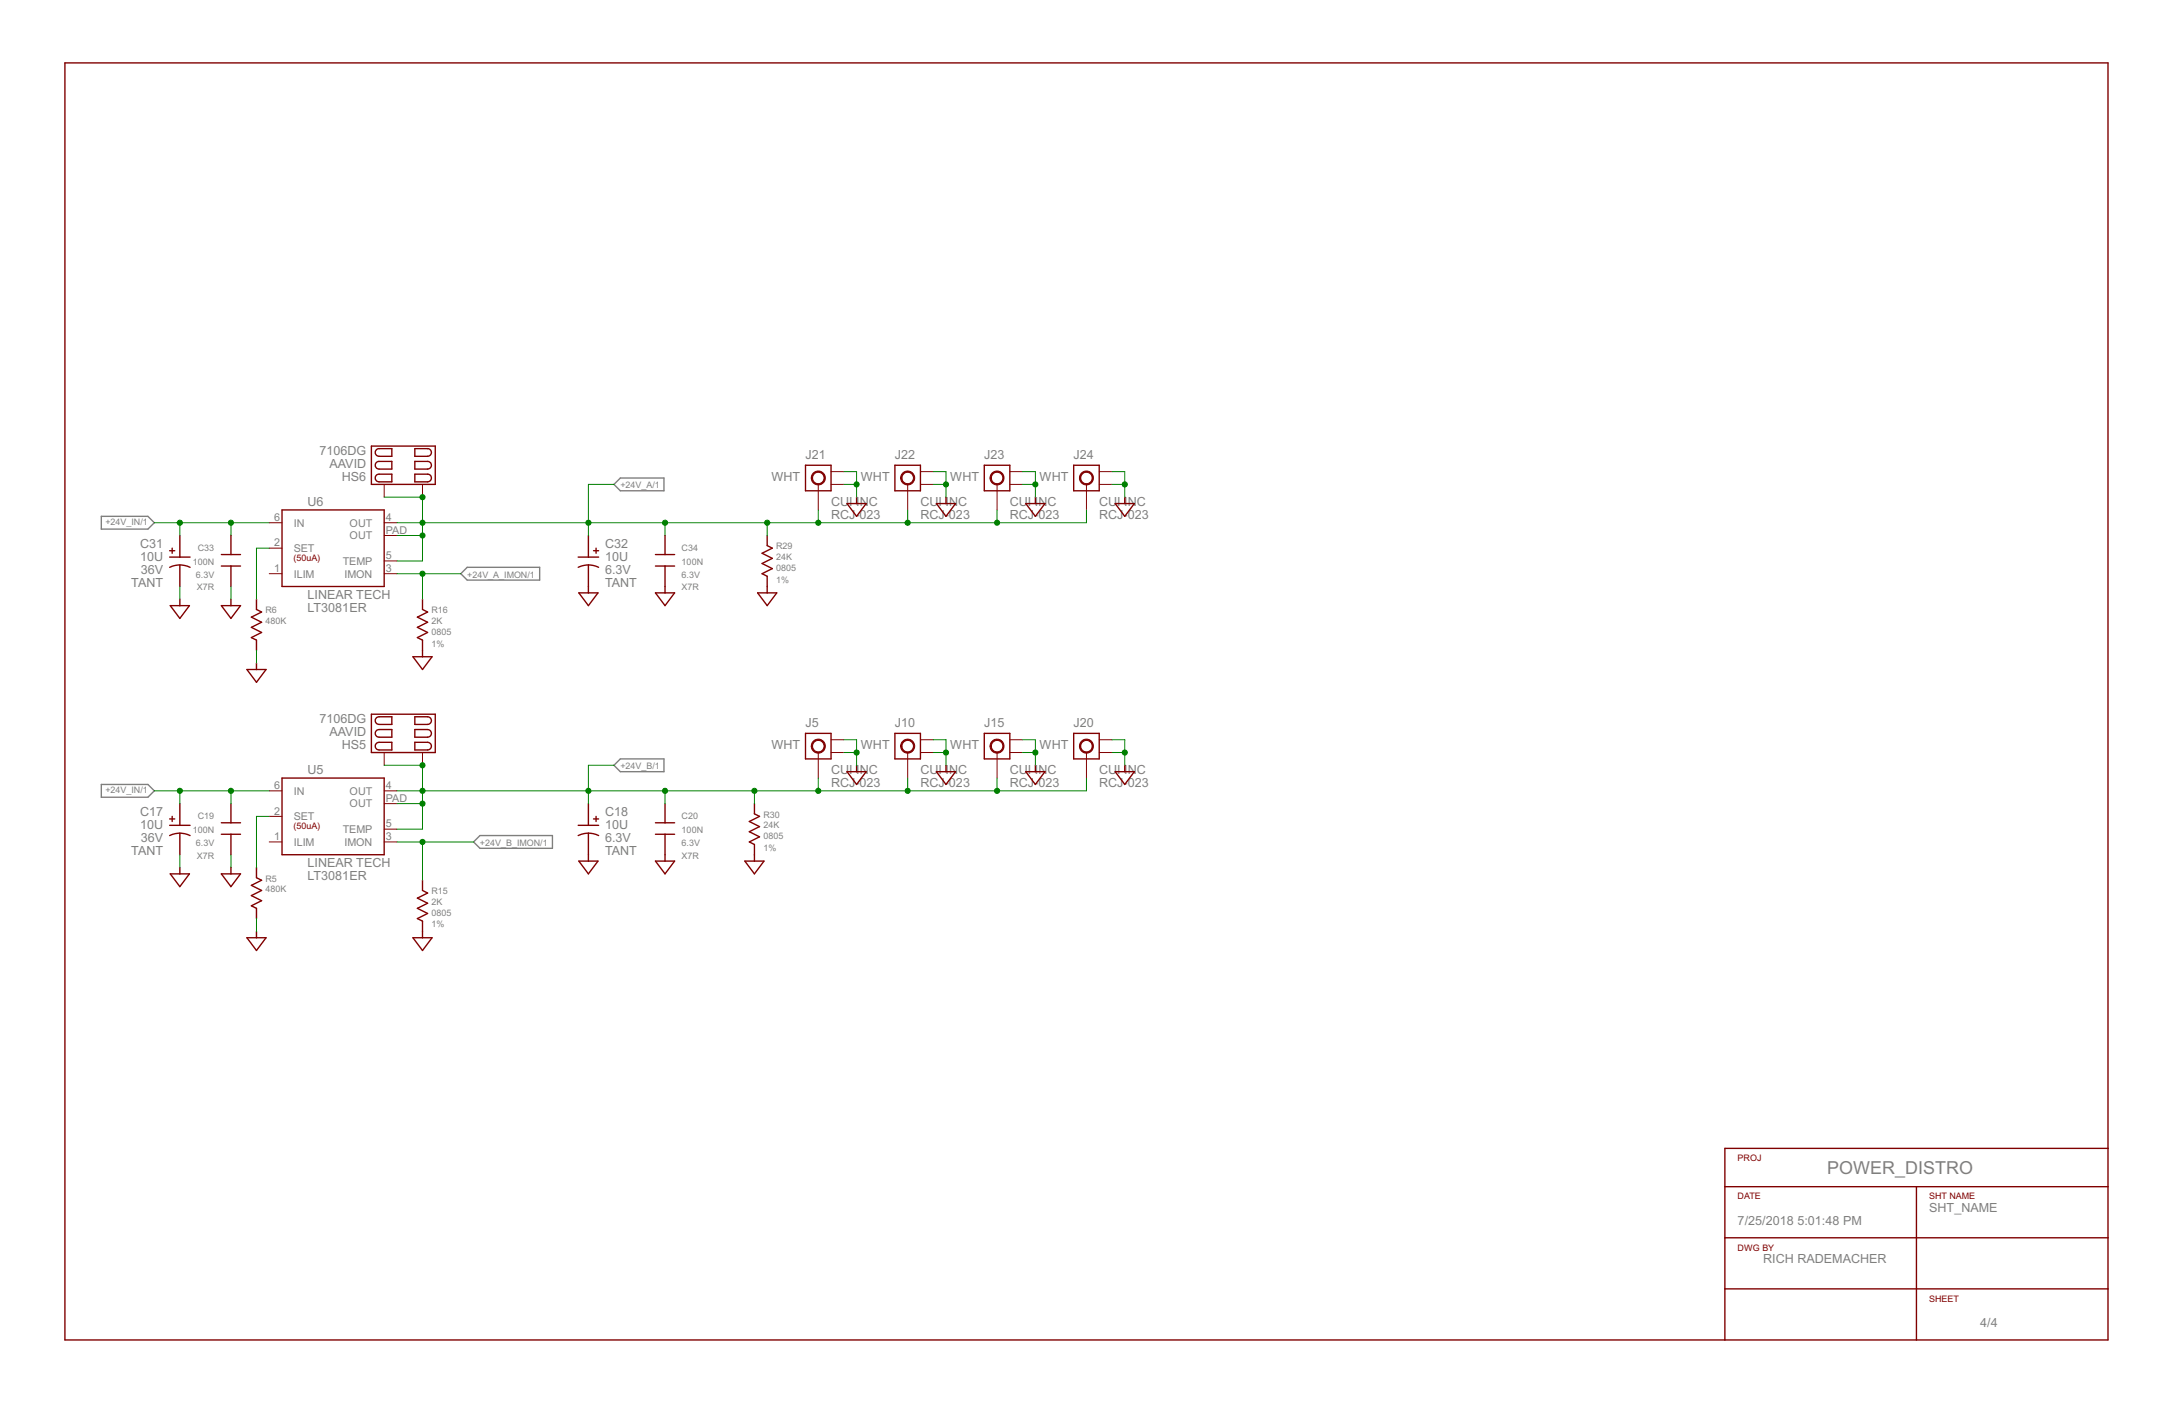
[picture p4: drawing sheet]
<svg xmlns="http://www.w3.org/2000/svg" width="432mm" height="279mm" viewBox="0 0 432 279" stroke-linecap="round" stroke-linejoin="round" font-family="sans-serif">
<g fill="#808080" stroke="#808080" stroke-width=".28">
<path d="M30.7 157.3l-1.3 1.2z"/>
<path d="M20.2 158.5h9.2z"/>
<path d="M29.4 156l1.3 1.3z"/>
<path d="M20.2 156h9.2z"/>
<path d="M20.2 156v2.5z"/>
<path d="M30.7 103.9l-1.3 1.3z"/>
<path d="M20.2 105.2h9.2z"/>
<path d="M29.4 102.7l1.3 1.2z"/>
<path d="M20.2 102.7h9.2z"/>
<path d="M20.2 102.7v2.5z"/>
<path d="M122.1 96.3l1.3-1.2z"/>
<path d="M123.4 95.1h8.7z"/>
<path d="M122.1 96.3l1.3 1.3z"/>
<path d="M123.4 97.6h8.7z"/>
<path d="M132.1 95.1v2.5z"/>
<path d="M122.1 152.2l1.3-1.3z"/>
<path d="M123.4 150.9h8.7z"/>
<path d="M122.1 152.2l1.3 1.3z"/>
<path d="M123.4 153.5h8.7z"/>
<path d="M132.1 150.9v2.6z"/>
<path d="M91.7 114.1l1.2-1.3z"/>
<path d="M92.9 112.8h14.4z"/>
<path d="M91.7 114.1l1.2 1.3z"/>
<path d="M92.9 115.4h14.4z"/>
<path d="M107.3 112.8v2.6z"/>
<path d="M94.2 167.4l1.3-1.2z"/>
<path d="M95.5 166.2h14.4z"/>
<path d="M94.2 167.4l1.3 1.3z"/>
<path d="M95.5 168.7h14.4z"/>
<path d="M109.9 166.2v2.5z"/>
</g>
<g fill="#800000" stroke="#800000" stroke-width=".28">
<path d="M12.9 266.5h330.2z"/>
<path d="M419.3 256.3v10.2z"/>
<path d="M419.3 246.1v10.2z"/>
<path d="M419.3 236v10.1z"/>
<path d="M419.3 228.4v7.6z"/>
<path d="M419.3 12.5v215.9z"/>
<path d="M12.9 12.5h406.4z"/>
<path d="M12.9 12.5v254z"/>
<path d="M381.2 266.5h38.1z"/>
<path d="M343.1 266.5h38.1z"/>
<path d="M343.1 256.3v10.2z"/>
<path d="M343.1 246.1v10.2z"/>
<path d="M343.1 236v10.1z"/>
<path d="M343.1 228.4v7.6z"/>
<path d="M343.1 228.4h76.2z"/>
<path d="M343.1 236h38.1z"/>
<path d="M381.2 236h38.1z"/>
<path d="M343.1 246.1h76.2z"/>
<path d="M343.1 256.3h76.2z"/>
<path d="M381.2 236v30.5z"/>
<path d="M160.2 145.8h5.1z"/>
<path d="M165.3 145.8v5.1z"/>
<path d="M160.2 150.9h5.1z"/>
<path d="M160.2 145.8v5.1z"/>
<path d="M170.4 152.2v1.3z"/>
<path d="M170.4 153.5h1.9z"/>
<path d="M172.3 153.5l-1.9 2.5z"/>
<path d="M168.5 153.5l1.9 2.5z"/>
<path d="M168.5 153.5h1.9z"/>
<path d="M178 145.8h5.1z"/>
<path d="M183.1 145.8v5.1z"/>
<path d="M178 150.9h5.1z"/>
<path d="M178 145.8v5.1z"/>
<path d="M188.2 152.2v1.3z"/>
<path d="M188.2 153.5h1.9z"/>
<path d="M190.1 153.5l-1.9 2.5z"/>
<path d="M186.2 153.5l2 2.5z"/>
<path d="M186.2 153.5h2z"/>
<path d="M195.8 145.8h5.1z"/>
<path d="M200.9 145.8v5.1z"/>
<path d="M195.8 150.9h5.1z"/>
<path d="M195.8 145.8v5.1z"/>
<path d="M205.9 152.2v1.3z"/>
<path d="M205.9 153.5h1.9z"/>
<path d="M207.8 153.5l-1.9 2.5z"/>
<path d="M204 153.5l1.9 2.5z"/>
<path d="M204 153.5h1.9z"/>
<path d="M213.6 145.8h5z"/>
<path d="M218.6 145.8v5.1z"/>
<path d="M213.6 150.9h5z"/>
<path d="M213.6 145.8v5.1z"/>
<path d="M223.7 152.2v1.3z"/>
<path d="M223.7 153.5h1.9z"/>
<path d="M225.6 153.5l-1.9 2.5z"/>
<path d="M221.8 153.5l1.9 2.5z"/>
<path d="M221.8 153.5h1.9z"/>
<path d="M56.1 154.7h20.3z"/>
<path d="M76.4 154.7v15.3z"/>
<path d="M56.1 170h20.3z"/>
<path d="M56.1 154.7v15.3z"/>
<path d="M35.8 159.8v4.3z"/>
<path d="M33.7 164.1h2.1z"/>
<path d="M35.8 164.1h2z"/>
<path d="M35.8 165.7v4.3z"/>
<path d="M34.2 162.3v1.1z"/>
<path d="M33.7 162.9h1.1z"/>
<path d="M117 159.8v4.3z"/>
<path d="M117 164.1h2.1z"/>
<path d="M115 164.1h2z"/>
<path d="M117 165.7v4.3z"/>
<path d="M118.6 162.3v1.1z"/>
<path d="M118 162.9h1.1z"/>
<path d="M45.9 159.8v3.8z"/>
<path d="M44 163.6h1.9z"/>
<path d="M45.9 163.6h1.9z"/>
<path d="M44 165.9h1.9z"/>
<path d="M45.9 165.9h1.9z"/>
<path d="M45.9 165.9v4.1z"/>
<path d="M132.3 159.8v3.8z"/>
<path d="M132.3 163.6h1.9z"/>
<path d="M130.4 163.6h1.9z"/>
<path d="M132.3 165.9h1.9z"/>
<path d="M130.4 165.9h1.9z"/>
<path d="M132.3 165.9v4.1z"/>
<path d="M51 172.5v2z"/>
<path d="M51 174.5l1 .5z"/>
<path d="M50 176.1l2-1.1z"/>
<path d="M50 176.1l2 1z"/>
<path d="M50 178.1l2-1z"/>
<path d="M50 178.1l2 1z"/>
<path d="M50 180.1l2-1z"/>
<path d="M50 180.1l1 .5z"/>
<path d="M51 180.6v2.1z"/>
<path d="M51 185.2v1.3z"/>
<path d="M51 186.5h1.9z"/>
<path d="M52.9 186.5l-1.9 2.5z"/>
<path d="M49.1 186.5l1.9 2.5z"/>
<path d="M49.1 186.5h1.9z"/>
<path d="M117 170v1.2z"/>
<path d="M117 171.2h1.9z"/>
<path d="M118.9 171.2l-1.9 2.6z"/>
<path d="M115.1 171.2l1.9 2.6z"/>
<path d="M115.1 171.2h1.9z"/>
<path d="M132.3 170v1.2z"/>
<path d="M132.3 171.2h1.9z"/>
<path d="M134.2 171.2l-1.9 2.6z"/>
<path d="M130.4 171.2l1.9 2.6z"/>
<path d="M130.4 171.2h1.9z"/>
<path d="M45.9 172.5v1.3z"/>
<path d="M45.9 173.8h1.9z"/>
<path d="M47.8 173.8l-1.9 2.5z"/>
<path d="M44 173.8l1.9 2.5z"/>
<path d="M44 173.8h1.9z"/>
<path d="M35.8 172.5v1.3z"/>
<path d="M35.8 173.8h1.9z"/>
<path d="M37.7 173.8l-1.9 2.5z"/>
<path d="M33.9 173.8l1.9 2.5z"/>
<path d="M33.9 173.8h1.9z"/>
<path d="M73.9 149.6h12.7z"/>
<path d="M73.9 142v7.6z"/>
<path d="M73.9 142h12.7z"/>
<path d="M86.6 142v7.6z"/>
<path d="M82.5 149.1h2.5z"/>
<path d="M82.5 147.6v1.5z"/>
<path d="M82.5 147.6h2.5z"/>
<path d="M82.5 146.6h2.5z"/>
<path d="M82.5 145.1v1.5z"/>
<path d="M82.5 145.1h2.5z"/>
<path d="M75.4 149.1h2.5z"/>
<path d="M77.9 147.6v1.5z"/>
<path d="M75.4 147.6h2.5z"/>
<path d="M75.4 146.6h2.5z"/>
<path d="M77.9 145.1v1.5z"/>
<path d="M75.4 145.1h2.5z"/>
<path d="M82.5 144.1h2.5z"/>
<path d="M82.5 142.5v1.6z"/>
<path d="M82.5 142.5h2.5z"/>
<path d="M75.4 144.1h2.5z"/>
<path d="M77.9 142.5v1.6z"/>
<path d="M75.4 142.5h2.5z"/>
<path d="M160.2 92.5h5.1z"/>
<path d="M165.3 92.5v5.1z"/>
<path d="M160.2 97.6h5.1z"/>
<path d="M160.2 92.5v5.1z"/>
<path d="M170.4 98.9v1.2z"/>
<path d="M170.4 100.1h1.9z"/>
<path d="M172.3 100.1l-1.9 2.6z"/>
<path d="M168.5 100.1l1.9 2.6z"/>
<path d="M168.5 100.1h1.9z"/>
<path d="M178 92.5h5.1z"/>
<path d="M183.1 92.5v5.1z"/>
<path d="M178 97.6h5.1z"/>
<path d="M178 92.5v5.1z"/>
<path d="M188.2 98.9v1.2z"/>
<path d="M188.2 100.1h1.9z"/>
<path d="M190.1 100.1l-1.9 2.6z"/>
<path d="M186.2 100.1l2 2.6z"/>
<path d="M186.2 100.1h2z"/>
<path d="M195.8 92.5h5.1z"/>
<path d="M200.9 92.5v5.1z"/>
<path d="M195.8 97.6h5.1z"/>
<path d="M195.8 92.5v5.1z"/>
<path d="M205.9 98.9v1.2z"/>
<path d="M205.9 100.1h1.9z"/>
<path d="M207.8 100.1l-1.9 2.6z"/>
<path d="M204 100.1l1.9 2.6z"/>
<path d="M204 100.1h1.9z"/>
<path d="M213.6 92.5h5z"/>
<path d="M218.6 92.5v5.1z"/>
<path d="M213.6 97.6h5z"/>
<path d="M213.6 92.5v5.1z"/>
<path d="M223.7 98.9v1.2z"/>
<path d="M223.7 100.1h1.9z"/>
<path d="M225.6 100.1l-1.9 2.6z"/>
<path d="M221.8 100.1l1.9 2.6z"/>
<path d="M221.8 100.1h1.9z"/>
<path d="M56.1 101.4h20.3z"/>
<path d="M76.4 101.4v15.2z"/>
<path d="M56.1 116.6h20.3z"/>
<path d="M56.1 101.4v15.2z"/>
<path d="M35.8 106.5v4.3z"/>
<path d="M33.7 110.8h2.1z"/>
<path d="M35.8 110.8h2z"/>
<path d="M35.8 112.3v4.3z"/>
<path d="M34.2 109v1z"/>
<path d="M33.7 109.5h1.1z"/>
<path d="M117 106.5v4.3z"/>
<path d="M117 110.8h2.1z"/>
<path d="M115 110.8h2z"/>
<path d="M117 112.3v4.3z"/>
<path d="M118.6 109v1z"/>
<path d="M118 109.5h1.1z"/>
<path d="M45.9 106.5v3.8z"/>
<path d="M44 110.3h1.9z"/>
<path d="M45.9 110.3h1.9z"/>
<path d="M44 112.6h1.9z"/>
<path d="M45.9 112.6h1.9z"/>
<path d="M45.9 112.6v4z"/>
<path d="M132.3 106.5v3.8z"/>
<path d="M132.3 110.3h1.9z"/>
<path d="M130.4 110.3h1.9z"/>
<path d="M132.3 112.6h1.9z"/>
<path d="M130.4 112.6h1.9z"/>
<path d="M132.3 112.6v4z"/>
<path d="M51 119.2v2z"/>
<path d="M51 121.2l1 .5z"/>
<path d="M50 122.7l2-1z"/>
<path d="M50 122.7l2 1z"/>
<path d="M50 124.8l2-1.1z"/>
<path d="M50 124.8l2 1z"/>
<path d="M50 126.8l2-1z"/>
<path d="M50 126.8l1 .5z"/>
<path d="M51 127.3v2z"/>
<path d="M51 131.9v1.2z"/>
<path d="M51 133.1h1.9z"/>
<path d="M52.9 133.1l-1.9 2.6z"/>
<path d="M49.1 133.1l1.9 2.6z"/>
<path d="M49.1 133.1h1.9z"/>
<path d="M117 116.6v1.3z"/>
<path d="M117 117.9h1.9z"/>
<path d="M118.9 117.9l-1.9 2.5z"/>
<path d="M115.1 117.9l1.9 2.5z"/>
<path d="M115.1 117.9h1.9z"/>
<path d="M132.3 116.6v1.3z"/>
<path d="M132.3 117.9h1.9z"/>
<path d="M134.2 117.9l-1.9 2.5z"/>
<path d="M130.4 117.9l1.9 2.5z"/>
<path d="M130.4 117.9h1.9z"/>
<path d="M45.9 119.2v1.2z"/>
<path d="M45.9 120.4h1.9z"/>
<path d="M47.8 120.4l-1.9 2.6z"/>
<path d="M44 120.4l1.9 2.6z"/>
<path d="M44 120.4h1.9z"/>
<path d="M35.8 119.2v1.2z"/>
<path d="M35.8 120.4h1.9z"/>
<path d="M37.7 120.4l-1.9 2.6z"/>
<path d="M33.9 120.4l1.9 2.6z"/>
<path d="M33.9 120.4h1.9z"/>
<path d="M73.9 96.3h12.7z"/>
<path d="M73.9 88.7v7.6z"/>
<path d="M73.9 88.7h12.7z"/>
<path d="M86.6 88.7v7.6z"/>
<path d="M82.5 95.8h2.5z"/>
<path d="M82.5 94.3v1.5z"/>
<path d="M82.5 94.3h2.5z"/>
<path d="M82.5 93.3h2.5z"/>
<path d="M82.5 91.8v1.5z"/>
<path d="M82.5 91.8h2.5z"/>
<path d="M75.4 95.8h2.5z"/>
<path d="M77.9 94.3v1.5z"/>
<path d="M75.4 94.3h2.5z"/>
<path d="M75.4 93.3h2.5z"/>
<path d="M77.9 91.8v1.5z"/>
<path d="M75.4 91.8h2.5z"/>
<path d="M82.5 90.7h2.5z"/>
<path d="M82.5 89.2v1.5z"/>
<path d="M82.5 89.2h2.5z"/>
<path d="M75.4 90.7h2.5z"/>
<path d="M77.9 89.2v1.5z"/>
<path d="M75.4 89.2h2.5z"/>
<path d="M84 175v2.1z"/>
<path d="M84 177.1l1 .5z"/>
<path d="M83 178.6l2-1z"/>
<path d="M83 178.6l2 1z"/>
<path d="M83 180.6l2-1z"/>
<path d="M83 180.6l2 1.1z"/>
<path d="M83 182.7l2-1z"/>
<path d="M83 182.7l1 .5z"/>
<path d="M84 183.2v2z"/>
<path d="M84 119.2v2z"/>
<path d="M84 121.2l1 .5z"/>
<path d="M83 122.7l2-1z"/>
<path d="M83 122.7l2 1z"/>
<path d="M83 124.8l2-1.1z"/>
<path d="M83 124.8l2 1z"/>
<path d="M83 126.8l2-1z"/>
<path d="M83 126.8l1 .5z"/>
<path d="M84 127.3v2z"/>
<path d="M84 129.3v1.3z"/>
<path d="M84 130.6h1.9z"/>
<path d="M85.9 130.6l-1.9 2.5z"/>
<path d="M82.1 130.6l1.9 2.5z"/>
<path d="M82.1 130.6h1.9z"/>
<path d="M84 185.2v1.3z"/>
<path d="M84 186.5h1.9z"/>
<path d="M85.9 186.5l-1.9 2.5z"/>
<path d="M82.1 186.5l1.9 2.5z"/>
<path d="M82.1 186.5h1.9z"/>
<path d="M152.6 106.5v2z"/>
<path d="M152.6 108.5l1 .5z"/>
<path d="M151.6 110l2-1z"/>
<path d="M151.6 110l2 1z"/>
<path d="M151.6 112.1l2-1.1z"/>
<path d="M151.6 112.1l2 1z"/>
<path d="M151.6 114.1l2-1z"/>
<path d="M151.6 114.1l1 .5z"/>
<path d="M152.6 114.6v2z"/>
<path d="M152.6 116.6v1.3z"/>
<path d="M152.6 117.9h1.9z"/>
<path d="M154.5 117.9l-1.9 2.5z"/>
<path d="M150.7 117.9l1.9 2.5z"/>
<path d="M150.7 117.9h1.9z"/>
<path d="M150.1 170v1.2z"/>
<path d="M150.1 171.2h1.9z"/>
<path d="M152 171.2l-1.9 2.6z"/>
<path d="M148.1 171.2l2 2.6z"/>
<path d="M148.1 171.2h2z"/>
<path d="M150.1 159.8v2z"/>
<path d="M150.1 161.8l1 .5z"/>
<path d="M149 163.4l2.1-1.1z"/>
<path d="M149 163.4l2.1 1z"/>
<path d="M149 165.4l2.1-1z"/>
<path d="M149 165.4l2.1 1z"/>
<path d="M149 167.4l2.1-1z"/>
<path d="M149 167.4l1.1 .5z"/>
<path d="M150.1 167.9v2.1z"/>
</g>
<g fill="#800000" stroke="#800000" stroke-width=".2">
<path d="M162.8 149.6v5.1z"/>
<path d="M165.3 149.6h2.5z"/>
<path d="M165.3 147.1h2.5z"/>
<path d="M180.5 149.6v5.1z"/>
<path d="M183.1 149.6h2.5z"/>
<path d="M183.1 147.1h2.5z"/>
<path d="M198.3 149.6v5.1z"/>
<path d="M200.9 149.6h2.5z"/>
<path d="M200.9 147.1h2.5z"/>
<path d="M216.1 149.6v5.1z"/>
<path d="M218.6 149.6h2.6z"/>
<path d="M218.6 147.1h2.6z"/>
<path d="M53.6 157.3h2.5z"/>
<path d="M76.4 157.3h2.6z"/>
<path d="M53.6 162.3h2.5z"/>
<path d="M53.6 167.4h2.5z"/>
<path d="M76.4 164.9h2.6z"/>
<path d="M76.4 167.4h2.6z"/>
<path d="M76.4 159.8h2.6z"/>
<path d="M76.4 149.6v2.6z"/>
<path d="M84 149.6v2.6z"/>
<path d="M162.8 96.3v5.1z"/>
<path d="M165.3 96.3h2.5z"/>
<path d="M165.3 93.8h2.5z"/>
<path d="M180.5 96.3v5.1z"/>
<path d="M183.1 96.3h2.5z"/>
<path d="M183.1 93.8h2.5z"/>
<path d="M198.3 96.3v5.1z"/>
<path d="M200.9 96.3h2.5z"/>
<path d="M200.9 93.8h2.5z"/>
<path d="M216.1 96.3v5.1z"/>
<path d="M218.6 96.3h2.6z"/>
<path d="M218.6 93.8h2.6z"/>
<path d="M53.6 103.9h2.5z"/>
<path d="M76.4 103.9h2.6z"/>
<path d="M53.6 109h2.5z"/>
<path d="M53.6 114.1h2.5z"/>
<path d="M76.4 111.5h2.6z"/>
<path d="M76.4 114.1h2.6z"/>
<path d="M76.4 106.5h2.6z"/>
<path d="M76.4 96.3v2.6z"/>
<path d="M84 96.3v2.6z"/>
<path d="M161.7 147.4a1.4 1.4 0 0 1 2.3 .3 1.4 1.4 0 0 1-.9 2 1.4 1.4 0 0 1-1.7-1.3h.2a1.15 1.15 0 0 1 1.6-1.1 1.15 1.15 0 0 1 .3 1.9 1.15 1.15 0 0 1-1.9-.5v-.3h-.2z" fill-rule="evenodd"/>
<path d="M179.5 147.4a1.39 1.39 0 0 1 2.2 .3 1.39 1.39 0 0 1-.8 2 1.39 1.39 0 0 1-1.8-1.3h.3a1.15 1.15 0 0 1 1.6-1.1 1.15 1.15 0 0 1 .3 1.9 1.15 1.15 0 0 1-1.9-.5v-.3h-.3z" fill-rule="evenodd"/>
<path d="M197.3 147.4a1.39 1.39 0 0 1 2.2 .3 1.39 1.39 0 0 1-.8 2 1.39 1.39 0 0 1-1.8-1.3h.3a1.15 1.15 0 0 1 1.6-1.1 1.15 1.15 0 0 1 .3 1.9 1.15 1.15 0 0 1-1.9-.5v-.3h-.3z" fill-rule="evenodd"/>
<path d="M215.1 147.4a1.39 1.39 0 0 1 2.2 .3 1.39 1.39 0 0 1-.8 2 1.39 1.39 0 0 1-1.8-1.3h.2a1.14 1.14 0 0 1 1.7-1.1 1.14 1.14 0 0 1 .2 1.9 1.14 1.14 0 0 1-1.8-.5l-.1-.3h-.2z" fill-rule="evenodd"/>
<path d="M161.7 94.1a1.4 1.4 0 0 1 2.3 .2 1.4 1.4 0 0 1-.9 2.1 1.4 1.4 0 0 1-1.7-1.3h.2a1.15 1.15 0 0 1 1.6-1.1 1.15 1.15 0 0 1 .3 1.9 1.15 1.15 0 0 1-1.9-.6v-.2h-.2z" fill-rule="evenodd"/>
<path d="M179.5 94.1a1.4 1.4 0 0 1 2.2 .2 1.4 1.4 0 0 1-.8 2.1 1.4 1.4 0 0 1-1.8-1.3h.3a1.15 1.15 0 0 1 1.6-1.1 1.15 1.15 0 0 1 .3 1.9 1.15 1.15 0 0 1-1.9-.6v-.2h-.3z" fill-rule="evenodd"/>
<path d="M197.3 94.1a1.4 1.4 0 0 1 2.2 .2 1.4 1.4 0 0 1-.8 2.1 1.4 1.4 0 0 1-1.8-1.3h.3a1.15 1.15 0 0 1 1.6-1.1 1.15 1.15 0 0 1 .3 1.9 1.15 1.15 0 0 1-1.9-.6v-.2h-.3z" fill-rule="evenodd"/>
<path d="M215.1 94.1a1.4 1.4 0 0 1 2.2 .2 1.4 1.4 0 0 1-.8 2.1 1.4 1.4 0 0 1-1.8-1.3h.2a1.14 1.14 0 0 1 1.6-1.1 1.14 1.14 0 0 1 .3 1.9 1.14 1.14 0 0 1-1.8-.6l-.1-.2h-.2z" fill-rule="evenodd"/>
</g>
<g fill="none" stroke="#800000" stroke-width=".28">
<path d="M75.4 94.3a.76 .76 0 0 0-.8 .8 .76 .76 0 0 0 .8 .7M75.4 91.8a.76 .76 0 0 0-.8 .7 .76 .76 0 0 0 .8 .8M75.4 89.2a.76 .76 0 0 0-.8 .8 .76 .76 0 0 0 .8 .7M85 94.3a.76 .76 0 0 1 .8 .8 .76 .76 0 0 1-.8 .7M85 91.8a.76 .76 0 0 1 .8 .7 .76 .76 0 0 1-.8 .8M85 89.2a.76 .76 0 0 1 .8 .8 .76 .76 0 0 1-.8 .7M33.7 112.8a4.6 4.6 0 0 1 4.1 0M115 112.8a4.6 4.6 0 0 1 4.1 0M75.4 147.6a.76 .76 0 0 0-.8 .8 .76 .76 0 0 0 .8 .7M75.4 145.1a.76 .76 0 0 0-.8 .7 .76 .76 0 0 0 .8 .8M75.4 142.5a.76 .76 0 0 0-.8 .8 .76 .76 0 0 0 .8 .8M85 147.6a.76 .76 0 0 1 .8 .8 .76 .76 0 0 1-.8 .7"/>
<path d="M85 145.1a.76 .76 0 0 1 .8 .7 .76 .76 0 0 1-.8 .8M85 142.5a.76 .76 0 0 1 .8 .8 .76 .76 0 0 1-.8 .8M33.7 166.2a4.6 4.6 0 0 1 4.1 0M115 166.2a4.6 4.6 0 0 1 4.1 0"/>
</g>
<g fill="#008000" stroke="#008000" stroke-width=".2">
<path d="M167.8 147.1h2.6z"/>
<path d="M170.4 147.1v2.5z"/>
<path d="M170.4 149.6v2.6z"/>
<path d="M167.8 149.6h2.6z"/>
<path d="M185.6 147.1h2.6z"/>
<path d="M188.2 147.1v2.5z"/>
<path d="M188.2 149.6v2.6z"/>
<path d="M185.6 149.6h2.6z"/>
<path d="M203.4 147.1h2.5z"/>
<path d="M205.9 147.1v2.5z"/>
<path d="M205.9 149.6v2.6z"/>
<path d="M203.4 149.6h2.5z"/>
<path d="M221.2 147.1h2.5z"/>
<path d="M223.7 147.1v2.5z"/>
<path d="M223.7 149.6v2.6z"/>
<path d="M221.2 149.6h2.5z"/>
<path d="M51 182.7v2.5z"/>
<path d="M45.9 170v2.5z"/>
<path d="M35.8 170v2.5z"/>
<path d="M167.8 93.8h2.6z"/>
<path d="M170.4 93.8v2.5z"/>
<path d="M170.4 96.3v2.6z"/>
<path d="M167.8 96.3h2.6z"/>
<path d="M185.6 93.8h2.6z"/>
<path d="M188.2 93.8v2.5z"/>
<path d="M188.2 96.3v2.6z"/>
<path d="M185.6 96.3h2.6z"/>
<path d="M203.4 93.8h2.5z"/>
<path d="M205.9 93.8v2.5z"/>
<path d="M205.9 96.3v2.6z"/>
<path d="M203.4 96.3h2.5z"/>
<path d="M221.2 93.8h2.5z"/>
<path d="M223.7 93.8v2.5z"/>
<path d="M223.7 96.3v2.6z"/>
<path d="M221.2 96.3h2.5z"/>
<path d="M51 129.3v2.6z"/>
<path d="M45.9 116.6v2.6z"/>
<path d="M35.8 116.6v2.6z"/>
<path d="M51 162.3h2.6z"/>
<path d="M51 162.3v10.2z"/>
<path d="M45.9 157.3h7.7z"/>
<path d="M45.9 157.3v2.5z"/>
<path d="M35.8 157.3h10.1z"/>
<path d="M35.8 157.3v2.5z"/>
<path d="M30.7 157.3h5.1z"/>
<path d="M45.9 103.9h7.7z"/>
<path d="M45.9 103.9v2.6z"/>
<path d="M35.8 103.9h10.1z"/>
<path d="M35.8 103.9v2.6z"/>
<path d="M30.7 103.9h5.1z"/>
<path d="M51 109h2.6z"/>
<path d="M51 109v10.2z"/>
<path d="M132.3 103.9v2.6z"/>
<path d="M216.1 101.4v2.5z"/>
<path d="M198.3 103.9h17.8z"/>
<path d="M198.3 101.4v2.5z"/>
<path d="M180.5 103.9h17.8z"/>
<path d="M180.5 101.4v2.5z"/>
<path d="M162.8 101.4v2.5z"/>
<path d="M162.8 103.9h17.7z"/>
<path d="M152.6 103.9h10.2z"/>
<path d="M132.3 103.9h20.3z"/>
<path d="M117 103.9h15.3z"/>
<path d="M79 103.9h5z"/>
<path d="M76.4 98.9h7.6z"/>
<path d="M84 98.9v5z"/>
<path d="M79 106.5h5z"/>
<path d="M79 111.5h5z"/>
<path d="M84 106.5v5z"/>
<path d="M84 103.9v2.6z"/>
<path d="M84 103.9h33z"/>
<path d="M117 103.9v2.6z"/>
<path d="M117 96.3v7.6z"/>
<path d="M117 96.3h5.1z"/>
<path d="M152.6 103.9v2.6z"/>
<path d="M216.1 154.7v2.6z"/>
<path d="M198.3 157.3h17.8z"/>
<path d="M198.3 154.7v2.6z"/>
<path d="M180.5 157.3h17.8z"/>
<path d="M180.5 154.7v2.6z"/>
<path d="M162.8 154.7v2.6z"/>
<path d="M162.8 157.3h17.7z"/>
<path d="M132.3 157.3v2.5z"/>
<path d="M117 157.3v2.5z"/>
<path d="M79 157.3h5z"/>
<path d="M76.4 152.2h7.6z"/>
<path d="M84 152.2v5.1z"/>
<path d="M79 159.8h5z"/>
<path d="M79 164.9h5z"/>
<path d="M84 159.8v5.1z"/>
<path d="M84 157.3v2.5z"/>
<path d="M84 157.3h33z"/>
<path d="M117 157.3h15.3z"/>
<path d="M132.3 157.3h17.8z"/>
<path d="M150.1 157.3h12.7z"/>
<path d="M117 152.2v5.1z"/>
<path d="M117 152.2h5.1z"/>
<path d="M150.1 157.3v2.5z"/>
<path d="M79 114.1h5z"/>
<path d="M84 114.1v5.1z"/>
<path d="M84 114.1h7.7z"/>
<path d="M79 167.4h5z"/>
<path d="M84 167.4v7.6z"/>
<path d="M84 167.4h10.2z"/>
<circle cx="170.4" cy="149.6" r=".51"/>
<circle cx="188.2" cy="149.6" r=".51"/>
<circle cx="205.9" cy="149.6" r=".51"/>
<circle cx="223.7" cy="149.6" r=".51"/>
<circle cx="170.4" cy="96.3" r=".51"/>
<circle cx="188.2" cy="96.3" r=".51"/>
<circle cx="205.9" cy="96.3" r=".51"/>
<circle cx="223.7" cy="96.3" r=".51"/>
<circle cx="45.9" cy="157.3" r=".51"/>
<circle cx="35.8" cy="157.3" r=".51"/>
<circle cx="45.9" cy="103.9" r=".51"/>
<circle cx="35.8" cy="103.9" r=".51"/>
<circle cx="198.3" cy="103.9" r=".51"/>
<circle cx="180.5" cy="103.9" r=".51"/>
<circle cx="162.8" cy="103.9" r=".51"/>
<circle cx="132.3" cy="103.9" r=".51"/>
<circle cx="84" cy="98.9" r=".51"/>
<circle cx="84" cy="106.5" r=".51"/>
<circle cx="84" cy="103.9" r=".51"/>
<circle cx="117" cy="103.9" r=".51"/>
<circle cx="152.6" cy="103.9" r=".51"/>
<circle cx="198.3" cy="157.3" r=".51"/>
<circle cx="180.5" cy="157.3" r=".51"/>
<circle cx="84" cy="152.2" r=".51"/>
<circle cx="84" cy="159.8" r=".51"/>
<circle cx="84" cy="157.3" r=".51"/>
<circle cx="117" cy="157.3" r=".51"/>
<circle cx="132.3" cy="157.3" r=".51"/>
<circle cx="162.8" cy="157.3" r=".51"/>
<circle cx="150.1" cy="157.3" r=".51"/>
<circle cx="84" cy="114.1" r=".51"/>
<circle cx="84" cy="167.4" r=".51"/>
</g>
<text font-size="4" fill="#808080" x="363.4" y="233.5">POWER_DISTRO</text>
<g font-size="2.8" fill="#808080">
<text x="63.5" y="90.5">7106DG</text>
<text x="65.5" y="93">AAVID</text>
<text x="68" y="95.6">HS6</text>
<text x="153.4" y="95.6">WHT</text>
<text x="160.2" y="91.2">J21</text>
<text x="171.2" y="95.6">WHT</text>
<text x="178" y="91.2">J22</text>
<text x="189" y="95.6">WHT</text>
<text x="195.8" y="91.2">J23</text>
<text x="206.8" y="95.6">WHT</text>
<text x="213.5" y="91.2">J24</text>
<text x="61.2" y="100.6">U6</text>
<text x="165.3" y="100.6">CUI INC</text>
<text x="183.1" y="100.6">CUI INC</text>
<text x="200.8" y="100.6">CUI INC</text>
<text x="218.6" y="100.6">CUI INC</text>
<text x="165.3" y="103.2">RCJ-023</text>
<text x="183.1" y="103.2">RCJ-023</text>
<text x="200.8" y="103.2">RCJ-023</text>
<text x="218.6" y="103.2">RCJ-023</text>
<text x="27.9" y="109">C31</text>
<text x="27.9" y="111.6">10U</text>
<text x="120.3" y="109">C32</text>
<text x="120.3" y="111.6">10U</text>
<text x="26.1" y="116.6">TANT</text>
<text x="28" y="114.1">36V</text>
<text x="61.2" y="119.2">LINEAR TECH</text>
<text x="120.3" y="114.1">6.3V</text>
<text x="120.3" y="116.6">TANT</text>
<text x="61.2" y="121.7">LT3081ER</text>
<text x="63.5" y="143.8">7106DG</text>
<text x="65.5" y="146.3">AAVID</text>
<text x="68" y="148.9">HS5</text>
<text x="153.4" y="148.9">WHT</text>
<text x="160.2" y="144.6">J5</text>
<text x="171.2" y="148.9">WHT</text>
<text x="178" y="144.6">J10</text>
<text x="189" y="148.9">WHT</text>
<text x="195.8" y="144.6">J15</text>
<text x="206.8" y="148.9">WHT</text>
<text x="213.5" y="144.6">J20</text>
<text x="61.2" y="154">U5</text>
<text x="165.3" y="154">CUI INC</text>
<text x="183.1" y="154">CUI INC</text>
<text x="200.8" y="154">CUI INC</text>
<text x="218.6" y="154">CUI INC</text>
<text x="165.3" y="156.5">RCJ-023</text>
<text x="183.1" y="156.5">RCJ-023</text>
<text x="200.8" y="156.5">RCJ-023</text>
<text x="218.6" y="156.5">RCJ-023</text>
<text x="27.9" y="162.3">C17</text>
<text x="27.9" y="164.9">10U</text>
<text x="28" y="167.4">36V</text>
<text x="120.3" y="162.3">C18</text>
<text x="120.3" y="164.9">10U</text>
<text x="120.3" y="167.4">6.3V</text>
<text x="26.1" y="170">TANT</text>
<text x="61.2" y="172.5">LINEAR TECH</text>
<text x="120.3" y="170">TANT</text>
<text x="61.2" y="175">LT3081ER</text>
<text x="345.6" y="243.6">7/25/2018</text>
<text x="357.5" y="243.6">5:01:48 PM</text>
<text x="383.7" y="241.1">SHT_NAME</text>
<text x="350.7" y="251.2">RICH RADEMACHER</text>
<text x="393.9" y="263.9">4/4</text>
</g>
<g font-size="2.4" fill="#808080">
<text x="54.5" y="103.6">6</text>
<text x="58.4" y="104.7">IN</text>
<text x="69.5" y="104.7">OUT</text>
<text x="69.5" y="107.2">OUT</text>
<text x="76.8" y="103.6">4</text>
<text x="76.8" y="106.1">PAD</text>
<text x="54.5" y="108.7">2</text>
<text x="54.5" y="113.7">1</text>
<text x="58.4" y="109.8">SET</text>
<text x="68.2" y="112.3">TEMP</text>
<text x="76.8" y="111.2">5</text>
<text x="76.8" y="113.7">3</text>
<text x="58.4" y="114.9">ILIM</text>
<text x="68.5" y="114.9">IMON</text>
<text x="54.5" y="156.9">6</text>
<text x="54.5" y="162">2</text>
<text x="58.4" y="158">IN</text>
<text x="69.5" y="158">OUT</text>
<text x="69.5" y="160.6">OUT</text>
<text x="76.8" y="156.9">4</text>
<text x="76.8" y="159.5">PAD</text>
<text x="54.5" y="167.1">1</text>
<text x="58.4" y="163.1">SET</text>
<text x="68.2" y="165.6">TEMP</text>
<text x="76.8" y="164.5">5</text>
<text x="76.8" y="167.1">3</text>
<text x="58.4" y="168.2">ILIM</text>
<text x="68.5" y="168.2">IMON</text>
</g>
<g font-size="2" fill="#808080">
<text x="123.4" y="97.1">+24V_A/1</text>
<text x="21" y="104.4">+24V_IN/1</text>
<text x="38.4" y="112.3">100N</text>
<text x="39.3" y="109.5">C33</text>
<text x="135.6" y="109.5">C34</text>
<text x="135.6" y="112.3">100N</text>
<text x="154.4" y="111.3">24K</text>
<text x="154.4" y="109.3">R29</text>
<text x="154.4" y="113.6">0805</text>
<text x="39" y="114.9">6.3V</text>
<text x="39.2" y="117.4">X7R</text>
<text x="92.9" y="114.9">+24V_A_IMON/1</text>
<text x="135.6" y="114.9">6.3V</text>
<text x="135.6" y="117.4">X7R</text>
<text x="154.4" y="115.9">1%</text>
<text x="52.8" y="124">480K</text>
<text x="52.8" y="122">R6</text>
<text x="85.8" y="124">2K</text>
<text x="85.8" y="122">R16</text>
<text x="85.8" y="126.3">0805</text>
<text x="85.8" y="128.6">1%</text>
<text x="123.4" y="153">+24V_B/1</text>
<text x="21" y="157.8">+24V_IN/1</text>
<text x="38.4" y="165.6">100N</text>
<text x="39.3" y="162.9">C19</text>
<text x="135.6" y="162.9">C20</text>
<text x="135.6" y="165.6">100N</text>
<text x="151.8" y="164.6">24K</text>
<text x="151.8" y="162.6">R30</text>
<text x="151.8" y="166.9">0805</text>
<text x="39" y="168.2">6.3V</text>
<text x="39.2" y="170.7">X7R</text>
<text x="95.5" y="168.2">+24V_B_IMON/1</text>
<text x="135.6" y="168.2">6.3V</text>
<text x="135.6" y="170.7">X7R</text>
<text x="151.8" y="169.2">1%</text>
<text x="52.8" y="177.3">480K</text>
<text x="52.8" y="175.3">R5</text>
<text x="85.8" y="179.9">2K</text>
<text x="85.8" y="177.8">R15</text>
<text x="85.8" y="182.2">0805</text>
<text x="85.8" y="184.4">1%</text>
</g>
<g font-size="2" fill="#800000">
<text x="58.4" y="111.6">(50uA)</text>
<text x="58.4" y="164.9">(50uA)</text>
<text x="345.6" y="230.9">PROJ</text>
<text x="345.6" y="238.5">DATE</text>
<text x="383.7" y="238.5">SHT NAME</text>
<text x="345.6" y="248.7">DWG BY</text>
<text x="383.7" y="258.8">SHEET</text>
</g>
</svg>
